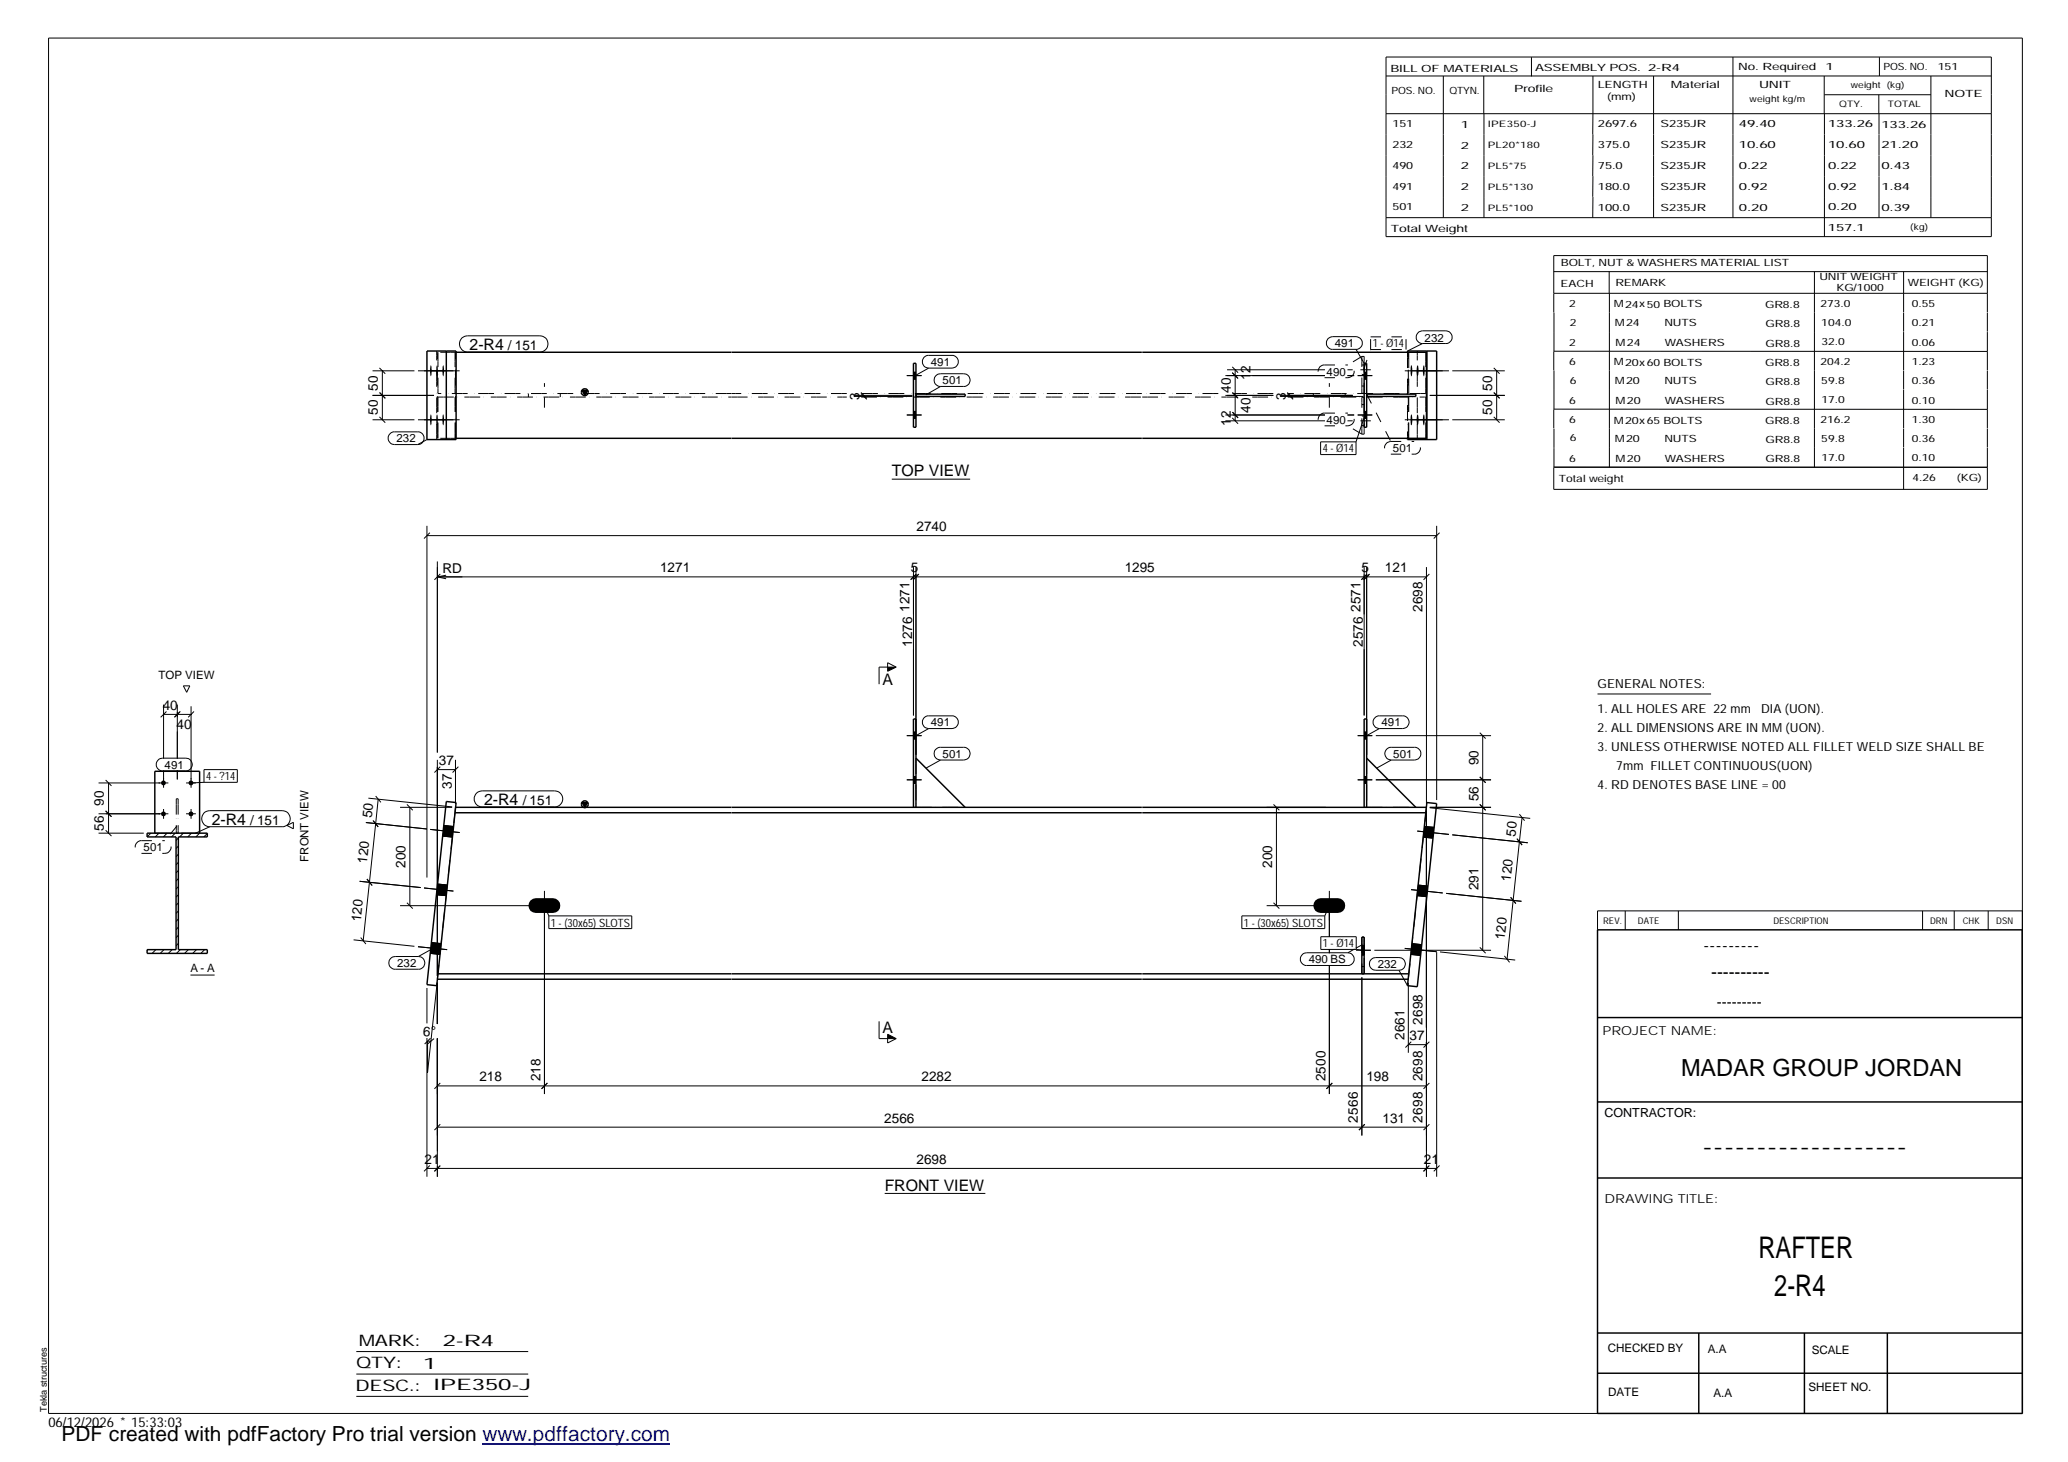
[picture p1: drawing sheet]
<svg xmlns="http://www.w3.org/2000/svg" width="420mm" height="297mm" viewBox="0 0 420 297" stroke-linecap="round" stroke-linejoin="round" font-family="sans-serif">
<g fill="none" stroke="#000" stroke-width=".2">
<path d="M9.9 7.7h401v279.5h-401zM281.6 11.6h123v36.5h-123zM281.6 15.4h123M293.2 15.4v28.8M301.5 15.4v7.7M311.1 11.6v3.9M323.6 15.4v16.2M336 15.4v28.8M352.1 11.6v32.6M370.6 15.4v7.7M370.7 19.2h21.6M381.7 19.2v3.9"/>
<path d="M381.8 11.6v3.8M392.3 15.4v28.8M281.6 23.1h123M301.5 23.1v21.1M323.6 31.6v4.2M323.6 35.8v4.2M370.7 23.1v25M381.8 23.1v21.1M281.6 44.2h123M315.7 59.6h88.1M315.7 55.2h88.1M323.6 40v4.2"/>
<path d="M326.9 55.1v4.5M327 59.6v35.3M368.6 55.2v39.7M386.8 55.2v8.2M75.7 75.3h8.5M77.1 79.7l1.2 1.2-1.1-1.1M77.1 74.7l1.2 1.2M77.7 75.3v10M84.9 75.3h8.5M93.8 68.7l.6-.3 .6-.2h14.7a1.65 1.65 0 0 1 1.6 1.7 1.65 1.65 0 0 1-1.6 1.6h-14.7a1.67 1.67 0 0 1-1.5-1 1.67 1.67 0 0 1 .3-1.8zM174.9 80l1.2 1.1M174.9 79.7l1.2 1.2"/>
<path d="M184.2 76.3h3M185.6 75.6h.5M185.6 77h.5M187.7 72.6l.7-.4h5a1.29 1.29 0 0 1 1.3 1.3 1.29 1.29 0 0 1-1.3 1.3h-4.7a1.32 1.32 0 0 1-1.2-.8 1.32 1.32 0 0 1 .2-1.4zM188.7 74.8l-3 1.6M190.2 76.3l.4-.3 .5-.1h4.7a1.29 1.29 0 0 1 1.3 1.3 1.29 1.29 0 0 1-1.3 1.3h-4.7a1.28 1.28 0 0 1-1.2-.8 1.28 1.28 0 0 1 .3-1.4zM191.1 78.5l-3 1.7M249 76.3h20.2M249.3 75.1h19.9M250.4 79.7l1.1 1.1M250.4 75.7l1.1 1.2M250.4 74.5l1.1 1.2"/>
<path d="M250.4 79.8l1.1 1.1M251 75.1v10.4M261.5 80l1.2 1.1M261.5 79.7l1.2 1.2M269.8 68.8l1-.4h4.7a1.29 1.29 0 0 1 1.3 1.3 1.29 1.29 0 0 1-1.3 1.3h-4.7a1.3 1.3 0 0 1-1.2-.8 1.3 1.3 0 0 1 .2-1.4zM273.8 76.3h1.3M273.8 75.1h1M275.5 71l1.7 2.8M275.8 76.3h3M277.2 75.6h.5M277.2 77h.5M285.4 75.3h9"/>
<path d="M288.1 67.6l.9-.4h4.8a1.29 1.29 0 0 1 1.2 1.3 1.29 1.29 0 0 1-1.2 1.3h-4.8a1.28 1.28 0 0 1-1.2-.8 1.28 1.28 0 0 1 .3-1.4zM289 69.8l-3 1.5M295.1 75.3h10.6M303.5 79.7l1.2 1.2M303.5 74.7l1.2 1.2M304.1 75.3v10M315.7 71.4v3.9M315.7 71.4h88.1M315.7 63.5v7.9M315.7 75.3v7.8M386.8 63.5v3.9M386.8 67.5v7.7"/>
<path d="M386.8 75.3v3.8M386.8 79.2v7.8M403.8 63.4v-11.5h-88.1v11.6M403.8 63.5v3.9M403.8 67.5v7.7M403.8 75.3v3.8M403.8 79.2v7.8M75.7 85.3h8.5M75.7 80.3h12.5M77.1 84.7l1.2 1.2M79.2 88.1l.7-.4h5a1.29 1.29 0 0 1 1.3 1.3 1.29 1.29 0 0 1-1.3 1.3h-4.8a1.29 1.29 0 0 1-1.1-.8 1.29 1.29 0 0 1 .2-1.4zM84.9 85.3h8.5"/>
<path d="M86.7 89.3l-1.8 1M173.5 80.3h11.9M173.5 80.5h11.9M175.5 80.3v.2M181.2 97.4h15.9M184.2 84.3h3M185.6 83.6h.5M185.6 85h.5M249 84.3h20.2M249 85.5h20.2M249 80.3h9.7M250.4 84.9l1.1 1.2"/>
<path d="M250.4 83.7l1.1 1.2-1.1-1.1M260.1 80.3h14.7M260.1 80.5h16.9M262.1 80.3v.2M268.3 89.8h7.2v2.6h-7.2zM273.8 84.3h1.3M273.8 85.5h1M275.8 84.3h3M277.2 83.6h.5M277.2 85h.5M277.3 84.3l-1.8 5.5M285.4 85.3h9"/>
<path d="M290.5 80.3h15.2M295.1 85.3h10.6M303.5 84.7l1.2 1.2M315.7 94.9h88.1M315.7 87.1v7.8M386.8 87.1v3.8M386.8 91v8.4M403.8 87.1v3.8M403.8 91v8.4h-88.1v-4.5M403.8 83.2h-88.1v3.8M86.7 108.8h205.2M86.7 106.8v71.5"/>
<path d="M87.3 108.2l-1.2 1.2M88.9 117.2h200.9M88.9 114.1v38.8M88.9 117.2l1.7 .4M89.5 116.6l-1.2 1.2M90.6 116.9l-1.7 .3M185.6 115.2v30.2M186.1 115.2v38.2M186.2 116.6l-1.2 1.2M186.7 116.6l-1.2 1.2M277.2 115.2v30.2M277.7 115.2v38.2"/>
<path d="M277.7 116.7l-1.1 1.1M277.7 116.6l-1 1.1M278.3 116.6l-1.2 1.2 1.1-1.1M289.8 115.2v48.2M290.4 116.6l-1.2 1.2M291.9 106.8v55.7M292.5 108.2l-1.2 1.2M37.3 139.3h1.3l-.7 1.4zM180.3 134.6l1.8 .9-1.8 .9zM182.1 135.5h-3.5v3.5M20 159.1h14.2M21.5 158.5l1.1 1.2"/>
<path d="M22.1 159.1v10.2M32.3 154.2l.7-.2h4.8a1.29 1.29 0 0 1 1.3 1.3 1.29 1.29 0 0 1-1.3 1.3h-4.8a1.3 1.3 0 0 1-1.2-.9 1.3 1.3 0 0 1 .5-1.5zM33.2 143.2v10.9M33.2 156.5v3.5M33.2 145.1h5.6M33.8 144.6l-1.2 1.1M36 143.2v10.9M36 156.5v1.9M36.6 144.6l-1.2 1.1M37.8 159.1h2M38.8 143.5v16.5M39.4 144.6l-1.2 1.1"/>
<path d="M41.4 156.4h6.8v2.5h-6.8zM41.4 158.9l-2.6 .2M88.9 154.4v43.9M88.9 156.4h3.6M89.5 155.8l-1.2 1.2M92.5 154.4v9M93.1 155.8l-1.2 1.2M184.2 158.4h3M184.2 149.5h3M185.6 157.8h.5M185.6 159.2h.5M185.6 148.7h.5"/>
<path d="M185.6 150.1h.5M187.7 145.8l.7-.4h5a1.29 1.29 0 0 1 1.3 1.3 1.29 1.29 0 0 1-1.3 1.3h-4.7a1.32 1.32 0 0 1-1.2-.8 1.32 1.32 0 0 1 .2-1.4zM188.7 148l-3 1.7M190 152.4l.8-.6h5a1.29 1.29 0 0 1 1.3 1.3 1.29 1.29 0 0 1-1.3 1.3h-4.7a1.31 1.31 0 0 1-1.1-2zM191.1 154.4l-3 1.7M275.8 158.4h3M275.8 149.5h3M277.2 157.8h.5M277.2 159.2h.5M277.2 148.7h.5M277.2 150.1h.5M279.4 145.8l.6-.4h5a1.29 1.29 0 0 1 1.3 1.3 1.29 1.29 0 0 1-1.3 1.3h-4.8a1.29 1.29 0 0 1-1.1-.8 1.29 1.29 0 0 1 .3-1.4z"/>
<path d="M279.5 158.4h23.4M279.5 149.5h23.4M280.2 148l-2.9 1.7M281.7 152.2l.7-.4h5a1.29 1.29 0 0 1 1.3 1.3 1.29 1.29 0 0 1-1.3 1.3h-4.7a1.31 1.31 0 0 1-1.2-.8 1.31 1.31 0 0 1 .2-1.4zM282.7 154.4l-3 1.7M300.7 157.8l1.1 1.2M300.7 148.9l1.1 1.2M301.2 149.5v43.6M324.6 141h23M20 165.3h14.2M20 169.3h9.2M21.5 168.7l1.1 1.2"/>
<path d="M21.5 164.7l1.1 1.2M30.6 169.3l-.7 .7M32.3 169.3l-.8 .7M33.2 164.4v2M34 169.3l-.8 .7M35.6 169.3l-.8 .7M36.2 178.5l-.4 .5M36.2 176.9l-.4 .5M36.2 175.2l-.4 .5M36.2 173.6l-.4 .5M36.2 171.9l-.4 .5M36.2 170.3l-.4 .5"/>
<path d="M37.3 169.3l-.8 .7M37.8 165.3h2M38.8 164.4v2M38.9 169.3l-.8 .7M40.6 169.3l-.8 .7M41.4 165.2l.6-.4 .6-.1h14.7a1.63 1.63 0 0 1 1.7 1.6 1.63 1.63 0 0 1-1.7 1.7h-14.7a1.65 1.65 0 0 1-1.5-1 1.65 1.65 0 0 1 .3-1.8zM42.1 169.4l-.7 .6M42.6 168l-2.9 1.3M58.3 167.7l1.3-.6v1.3zM73.1 179.1l12.4 1.2M74.3 167.1l12.4 1.3M74.5 178.6l1.1 1.3"/>
<path d="M74.8 162.2l17.1 1.7M75.8 166.7l1 1.3-.9-1.2M76.3 161.7l1.1 1.3M76.8 162.4l-3 28.8M81.3 164h10.6M82.7 163.4l1.2 1.2M83.3 164v20M87.4 168.5l6 .6M88.9 179.6l2 .2M89.9 169.9l2 .2M90.2 167.7l2 .2M96.8 161.1l.6-.3 .6-.1h14.7a1.63 1.63 0 0 1 1.6 1.6 1.63 1.63 0 0 1-1.6 1.6h-14.7a1.63 1.63 0 0 1-1.6-1 1.63 1.63 0 0 1 .4-1.8z"/>
<path d="M257.3 164h12.1M258.7 163.4l1.2 1.2M259.3 164v20M288 168.9l6.4 .6M288.1 179.8l2 .2M289.1 170.1l2 .2M289.4 167.9l2 .2M289.8 164.7v74.4M290.5 164.1l20.4 2.2M290.5 164h12.4M295.1 169.6l15.3 1.6M300.7 163.4l1.1 1.2"/>
<path d="M308.2 170.4l1 1.3-1-1.2M308.7 165.4l1.1 1.3M309.2 166.1l-3 28.7M30.1 192.9l-.2 .2M31.7 192.9l-.8 .8M33.3 192.9l-.7 .8M35 192.9l-.8 .8M36.2 191.7l-.4 .5M36.2 190l-.4 .5M36.2 188.4l-.4 .5M36.2 186.7l-.4 .5M36.2 185.1l-.4 .5"/>
<path d="M36.2 183.5l-.4 .4M36.2 181.8l-.4 .5M36.2 180.2l-.4 .4M36.6 192.9l-.7 .8M38.3 192.9l-.8 .8M38.7 198.1h4.9M39.9 192.9l-.7 .8M41.6 192.9l-.8 .8M71.8 191l12.4 1.3M73.3 190.5l1 1.3M79.4 194.7l.4-.3 .5-.1h4.7a1.29 1.29 0 0 1 1.3 1.3 1.29 1.29 0 0 1-1.3 1.3h-4.7a1.28 1.28 0 0 1-1.2-.8 1.28 1.28 0 0 1 .3-1.4zM81.3 184h32.3"/>
<path d="M82.7 183.4l1.2 1.2M84.9 192.3l5.9 .6M86.1 180.4l6 .6M87.4 193.7l2 .2M87.7 191.5l1.9 .2M88 192.7l-3 1.6M88.7 181.8l2 .2M110.6 181v41.3M110.6 184l.9 2.1M111.5 186.1h16.9v2.6h-16.9zM252.3 186.1h16.9v2.6h-16.9zM257.3 184h15.7"/>
<path d="M258.7 183.4l1.2 1.2M264.6 194l.4-.3 .5-.1h8.4a1.29 1.29 0 0 1 1.2 1.3 1.29 1.29 0 0 1-1.2 1.3h-8.4a1.28 1.28 0 0 1-1.2-.8 1.28 1.28 0 0 1 .3-1.4zM268.4 190.3h7.1v2.6h-7.1zM270.1 181v9.4M270.1 192.8v.9M270.1 196.1v26.2M270.1 184l-.9 2.1M275.2 192.8l-1.3 .8M275.5 193.1h3M275.5 192.9l1.5 .2M276.7 194h.5M276.7 192.1h.5"/>
<path d="M276.7 198.6v32.1M276.8 191.9l-1.3 .7M278.6 194.9l.4-.3 .5-.1h4.7a1.29 1.29 0 0 1 1.3 1.3 1.29 1.29 0 0 1-1.3 1.3h-4.7a1.28 1.28 0 0 1-1.2-.7 1.28 1.28 0 0 1 .3-1.5zM279.2 193.1h23.7M284.2 197.1l1.8 3.2M285.4 192.7l6.5 .7M286.1 199.7v14.2M286.6 193.9l2 .2M286.7 180.7l6.4 .7M286.9 191.7l1.9 .2M287.9 182l2 .2M291.9 193.4v45.7"/>
<path d="M292.6 193.4l15.2 1.7M293.8 181.5l15.3 1.6M300.7 192.5l1.1 1.2M305.6 194.2l1.1 1.3M306.9 182.3l1.1 1.3M330.2 185.1v3.8M341 185.1v3.8M390.6 185.1v3.8M397 185.1v3.8M403.9 185.1v3.8M410.9 185.1h-86.3v3.8M86.7 200.7v7.2"/>
<path d="M86.7 210.9v28.2M86.9 211.5l.6 .1-.6 6.2zM87.5 210.9l-1.2 1.2M88.2 211l-1.3 1.1M88.9 208.1v-8.4l-1.4 11.9M88.9 211v28.1M178.6 207.5v3.5h3.5M180.3 210.1l1.8 .9-1.8 .9zM286.1 212.2h3.7M286.7 211.7l-1.2 1.1M290.4 211.7l-1.2 1.1M86.7 237.4h205.2"/>
<path d="M87.3 236.8l-1.2 1.2M88.9 220.6h200.9M88.9 229h200.9M89.5 236.8l-1.2 1.2 1.1-1.1M89.5 228.4l-1.2 1.2M89.5 220l-1.2 1.2M111.2 220l-1.2 1.2M270.7 220l-1.2 1.2M277.3 228.4l-1.2 1.2M290.4 220l-1.2 1.2M290.4 236.8l-1.2 1.2M290.4 228.4l-1.2 1.2"/>
<path d="M292.5 236.8l-1.2 1.2M179.7 242.5h20.5M72.4 274.6h34.9M72.4 279.2h34.9M72.4 283.7h34.9"/>
</g>
<g fill="#000">
<path d="M118.3 79.3h1.1l-.6 1zM180.3 135.5h1.8l-1.8 .9zM118.3 163.1h1.1l-.6 .9zM180.3 210.1l1.8 .9h-1.8z"/>
<path d="M87.5 74.2l.2 .9-.2 1.3-.1-.6z" fill-rule="evenodd"/>
<path d="M88.8 74.2l.1 .5-.1 1.7-.2-.5z" fill-rule="evenodd"/>
<path d="M90 74.2l.2 .7-.2 1.5-.1-.8z" fill-rule="evenodd"/>
<path d="M185.6 75.6h.5v1.4h-.5z" fill-rule="evenodd"/>
<path d="M185.6 75.6h.5v1.4h-.5z" fill-rule="evenodd"/>
<path d="M277.2 75.6h.5v1.4h-.5z" fill-rule="evenodd"/>
<path d="M277.2 75.6h.5v1.4h-.5z" fill-rule="evenodd"/>
<path d="M286.7 74.2l.2 .7-.1 1.5-.2-1.1z" fill-rule="evenodd"/>
<path d="M288 74.2l.2 .7-.2 1.5-.2-.6z" fill-rule="evenodd"/>
<path d="M289.2 74.2l.2 .2v1.2a.66 .66 0 0 1-.2 .8l-.1-.6z" fill-rule="evenodd"/>
<path d="M87.5 84.3l.1-.1 .1 .7a1.89 1.89 0 0 1-.2 1.5l-.1-.7z" fill-rule="evenodd"/>
<path d="M88.7 84.3h.2v.4l-.1 1.7-.2-.5z" fill-rule="evenodd"/>
<path d="M90 84.2l.1 .1 .1 .6-.1 1.5-.2-.9z" fill-rule="evenodd"/>
<path d="M185.6 83.6h.5v1.4h-.5z" fill-rule="evenodd"/>
<path d="M185.6 83.6h.5v1.4h-.5z" fill-rule="evenodd"/>
<path d="M277.2 83.6h.5v1.4h-.5z" fill-rule="evenodd"/>
<path d="M277.2 83.6h.5v1.4h-.5z" fill-rule="evenodd"/>
<path d="M286.7 84.3h.2v.6l-.1 1.5a2.12 2.12 0 0 1-.2-1.9z" fill-rule="evenodd"/>
<path d="M288 84.3h.1l.1 .6-.2 1.5-.2-.7z" fill-rule="evenodd"/>
<path d="M289.2 84.2l.2 .2 .1 .9-.2 1.1-.2-.7z" fill-rule="evenodd"/>
<path d="M185.6 157.8h.5v1.4h-.5z" fill-rule="evenodd"/>
<path d="M185.6 148.7h.5v1.4h-.5z" fill-rule="evenodd"/>
<path d="M185.6 157.8h.5v1.4h-.5z" fill-rule="evenodd"/>
<path d="M185.6 148.7h.5v1.4h-.5z" fill-rule="evenodd"/>
<path d="M277.2 157.8h.5v1.4h-.5z" fill-rule="evenodd"/>
<path d="M277.2 148.7h.5v1.4h-.5z" fill-rule="evenodd"/>
<path d="M277.2 157.8h.5v1.4h-.5z" fill-rule="evenodd"/>
<path d="M277.2 148.7h.5v1.4h-.5z" fill-rule="evenodd"/>
<path d="M90.2 167.7l2 .2-.3 2.2-2-.2z" fill-rule="evenodd"/>
<path d="M90.2 167.7l2 .2-.3 2.2-2-.2z" fill-rule="evenodd"/>
<path d="M289.4 167.9l2 .2-.3 2.2-2-.2z" fill-rule="evenodd"/>
<path d="M289.4 167.9l2 .2-.3 2.2-2-.2z" fill-rule="evenodd"/>
<path d="M87.7 191.5l1.9 .2-.2 2.2-2-.2z" fill-rule="evenodd"/>
<path d="M87.7 191.5l1.9 .2-.2 2.2-2-.2z" fill-rule="evenodd"/>
<path d="M88.9 179.6l2 .2-.2 2.2-2-.2z" fill-rule="evenodd"/>
<path d="M88.9 179.6l2 .2-.2 2.2-2-.2z" fill-rule="evenodd"/>
<path d="M107.8 183l.5-.4 .5-.1h3.6a1.5 1.5 0 0 1 1.4 1.5 1.5 1.5 0 0 1-1.4 1.5h-3.6a1.51 1.51 0 0 1-1.3-.9 1.51 1.51 0 0 1 .3-1.6z" fill-rule="evenodd"/>
<path d="M267.3 183l.5-.4 .5-.1h3.5a1.5 1.5 0 0 1 1.5 1.5 1.5 1.5 0 0 1-1.5 1.5h-3.5a1.51 1.51 0 0 1-1.3-.9 1.51 1.51 0 0 1 .3-1.6z" fill-rule="evenodd"/>
<path d="M276.7 192.1h.5v1.9h-.5z" fill-rule="evenodd"/>
<path d="M286.9 191.7l1.9 .2-.2 2.2-2-.2z" fill-rule="evenodd"/>
<path d="M286.9 191.7l1.9 .2-.2 2.2-2-.2z" fill-rule="evenodd"/>
<path d="M288.1 179.8l2 .2-.2 2.2-2-.2z" fill-rule="evenodd"/>
<path d="M288.1 179.8l2 .2-.2 2.2-2-.2z" fill-rule="evenodd"/>
<circle cx="33.2" cy="159.1" r=".49"/>
<circle cx="38.8" cy="159.1" r=".49"/>
<circle cx="33.2" cy="165.4" r=".49"/>
<circle cx="38.8" cy="165.4" r=".49"/>
</g>
<g fill="none" stroke="#000" stroke-width=".2" stroke-dasharray="2.1 2.1" stroke-linecap="butt">
<path d="M269.1 76.7h4.8M269.1 74.2h4.8M269.1 74.2a1.29 1.29 0 0 0-1.3 1.2 1.29 1.29 0 0 0 1.3 1.3M273.9 76.7a1.29 1.29 0 0 0 1.2-1.3 1.29 1.29 0 0 0-1.2-1.2M276.7 72.4l-2.8 1.8M277 75.1l1.5-4.1M277.2 76.1h-.5M277.2 74.2h-.5M278.5 71h7.2M278.5 68.4h7.2M278.5 71v-2.6M278.5 75.1h-3"/>
<path d="M285.7 71v-2.6M107.4 80.7v-.7M110.6 82.8v-5M113.8 80.7v-.7M266.8 80.7v-.7M269.1 86.5h4.8M269.1 83.9h4.8M269.1 83.9a1.29 1.29 0 0 0-1.3 1.3 1.29 1.29 0 0 0 1.3 1.3M270.1 82.8v-5M273.3 80.7v-.7M273.9 86.5a1.29 1.29 0 0 0 1.2-1.3 1.29 1.29 0 0 0-1.2-1.3M276.7 88.2l-2.8-1.7"/>
<path d="M277.2 84.5h-.5M277.2 86.5h-.5M277.7 80.1l4.9 9.6M278.5 85.5h-3M282.6 92.3h4.7M282.6 89.7h4.7M282.6 89.7a1.29 1.29 0 0 0-1.3 1.3 1.29 1.29 0 0 0 1.3 1.3M287.3 92.3a1.29 1.29 0 0 0 1.3-1.3 1.29 1.29 0 0 0-1.3-1.3M28.7 173.4h4.8M28.7 170.8h4.8M28.7 170.8a1.29 1.29 0 0 0-1.3 1.3 1.29 1.29 0 0 0 1.3 1.3M33.5 173.4a1.29 1.29 0 0 0 1.3-1.3 1.29 1.29 0 0 0-1.3-1.3"/>
<path d="M35.9 167.8l-2.4 3M277.2 194h-.5M277.2 192.1h-.5M278.5 193.1h-3"/>
</g>
<g fill="none" stroke="#000" stroke-width=".3">
<path d="M86.7 71.3h6v18h-6zM90.7 71.3v18M92.7 71.6h139.3M118.3 79.3h1.1l-.6 1zM185.6 73.8h.5v13h-.5zM232.1 71.6h57.7v17.5h-57.7M277.2 73.8h.5v13h-.5zM286 71.6v-.3h5.9v18h-5.9v-.2M289.9 71.3v18M92.7 89.1h139.3M186.1 80.1h10v.4h-10M277.7 80.1h10v.4h-10"/>
<path d="M186.1 154l10 10M277.7 154l10 10M29.9 169.3h12.2v.7h-5.9v22.9h5.9v.8h-12.2v-.8h5.9v-22.9h-5.9zM31.5 169.3v-12.6h9.1v12.6M90.7 162.8l2 .3-4 37.2-2-.2zM92.5 165.1h139.5M92.5 164h139.5M118.3 163.1h1.1l-.6 .9zM185.6 164v-17.9h.5v17.9M232.1 164h57.7M232.1 165.1h57.6M277.2 164v-17.9h.5v17.9"/>
<path d="M289.9 163.1l2 .2-3.9 37.2-2-.2zM88.9 199h143.1M89 197.9h143M232.1 197.9h54.1M232.1 199h54M276.7 197.9v-7.5h.5v7.5M324.6 188.9h86.2l.1 98.3h-86.3zM324.6 206.7h86.3M324.6 239.3h86.3M324.6 223.9h86.3M324.6 270.8h86.3M324.6 279h86.3"/>
<path d="M345.1 270.8v16.4M366.6 270.8v16.4M383.5 270.8v16.4"/>
<circle cx="118.8" cy="79.7" r=".7"/>
<circle cx="118.8" cy="163.4" r=".69"/>
</g>
<g fill="none" stroke="#000" stroke-width=".2" stroke-dasharray="1.1 0 2.1 .7 0 1.4" stroke-linecap="butt">
<path d="M89 80v-8.4M92.5 80v-8.4M92.7 71.6h-3.8M148.6 80h-59.6M172 80h-23.3M232 80h-57M247.5 80h-15.4M258.7 80h-8.3M276.7 79.9v-7.5M276.7 72.4h.5M276.7 78.4h.5M277.2 72.4v7.5"/>
<path d="M277.2 79.9h-.5M286 71.6v17.5M286.2 71.6v8.4M289.7 80h-28.1M289.7 80v-8.4M88.7 89.3v-18M88.9 89.1v-17.5M89 89.1v-8.4M89 80.7h59.6M92.5 89.1v-8.4M92.5 89.1v-17.5M92.7 89.1h-3.8"/>
<path d="M148.7 80.7h23.3M175 80.7h57M186.1 80.5v-.4M232.1 80.7h19.4M254.4 80.7h4.3M261.6 80.7h28.1M276.7 82.2h.5M276.7 88.2v-7.5M276.7 80.7h.5M277.2 80.7v7.5M277.2 88.2h-.5M277.7 80.5v-.4"/>
<path d="M286.1 89.1v-17.5M286.2 89.1v-8.4M288 89.3v-18M289.7 89.1v-8.4M186.1 154v10M277.7 154v10M31.5 169.3h9.1M35.8 162.3v7M36.2 162.3h-.4M36.2 162.3v7M36.2 169.3h-.4M92.5 164l-3.6 35"/>
<path d="M186.1 164h10M186.1 164h-.5M277.7 164h10M277.7 164h-.5M276.7 196.4h.5M276.7 190.4v7.5M276.7 197.9h.5M277.2 197.9h-.5M277.2 197.9v-7.5M277.2 190.4h-.5M286.1 199l3.7-35"/>
</g>
<path d="M98 293.3h38.2" fill="none" stroke="#00f" stroke-width=".3"/>
<g font-size="6.1">
<text x="357.3" y="255.5">RAFTER</text>
<text x="360.5" y="263.3">2-R4</text>
</g>
<text font-size="4.8" x="341.5" y="218.6">MADAR GROUP JORDAN</text>
<text font-size="4.2" x="12.5" y="292.7">PDF created with pdfFactory Pro trial version www.pdffactory.com</text>
<g font-size="3.6">
<text x="346.1" y="193.2">---------</text>
<text x="347.7" y="198.6">----------</text>
<text x="345.8" y="234.2">-------------------</text>
</g>
<g font-size="3.2">
<text x="95.4" y="71.1">2-R4</text>
<text x="181.2" y="96.8">TOP VIEW</text>
<text x="179.3" y="139.2">A</text>
<text x="43.1" y="167.6">2-R4</text>
<text x="98.4" y="163.6">2-R4</text>
<text x="179.3" y="209.8">A</text>
<text x="179.7" y="241.9">FRONT VIEW</text>
<text x="72.9" y="273.5">MARK:</text>
<text x="90" y="273.5">2-R4</text>
<text x="72.4" y="278">QTY:</text>
<text x="86" y="278.1">1</text>
<text x="72.2" y="282.6">DESC.:</text>
<text x="88.1" y="282.4">IPE350-J</text>
</g>
<text font-size="3" x="348.8" y="204.5">---------</text>
<g font-size="2.8">
<text x="103.2" y="71.1">/ 151</text>
<text x="254" y="77.3" transform="rotate(-90 254 77.3)">12</text>
<text x="76.8" y="79.4" transform="rotate(-90 76.8 79.4)">50</text>
<text x="174.6" y="81.2" transform="rotate(-90 174.6 81.2)">3</text>
<text x="250.1" y="79.9" transform="rotate(-90 250.1 79.9)">40</text>
<text x="254" y="83.8" transform="rotate(-90 254 83.8)">40</text>
<text x="261.2" y="81.2" transform="rotate(-90 261.2 81.2)">3</text>
<text x="303.1" y="79.4" transform="rotate(-90 303.1 79.4)">50</text>
<text x="76.8" y="84.4" transform="rotate(-90 76.8 84.4)">50</text>
<text x="250.1" y="86.5" transform="rotate(-90 250.1 86.5)">12</text>
<text x="303.1" y="84.4" transform="rotate(-90 303.1 84.4)">50</text>
<text x="186.2" y="107.9">2740</text>
<text x="89.9" y="116.4">RD</text>
<text x="134.1" y="116.3">1271</text>
<text x="185.1" y="116.3">5</text>
<text x="228.5" y="116.3">1295</text>
<text x="276.6" y="116.3">5</text>
<text x="281.4" y="116.3">121</text>
<text x="184.8" y="124.4" transform="rotate(-90 184.8 124.4)">1271</text>
<text x="276.4" y="124.4" transform="rotate(-90 276.4 124.4)">2571</text>
<text x="289" y="124.4" transform="rotate(-90 289 124.4)">2698</text>
<text x="185.3" y="131.5" transform="rotate(-90 185.3 131.5)">1276</text>
<text x="276.9" y="131.5" transform="rotate(-90 276.9 131.5)">2576</text>
<text x="33.1" y="144.2">40</text>
<text x="35.9" y="148.2">40</text>
<text x="89.2" y="155.4">37</text>
<text x="300.4" y="155.5" transform="rotate(-90 300.4 155.5)">90</text>
<text x="91.8" y="160.3" transform="rotate(-90 91.8 160.3)">37</text>
<text x="21.1" y="163.8" transform="rotate(-90 21.1 163.8)">90</text>
<text x="50.8" y="167.6">/ 151</text>
<text x="75.5" y="166.3" transform="rotate(-84 75.5 166.3)">50</text>
<text x="106.2" y="163.6">/ 151</text>
<text x="300.4" y="162.8" transform="rotate(-90 300.4 162.8)">56</text>
<text x="21.1" y="168.9" transform="rotate(-90 21.1 168.9)">56</text>
<text x="307.9" y="170" transform="rotate(-84 307.9 170)">50</text>
<text x="74.5" y="175.5" transform="rotate(-84 74.5 175.5)">120</text>
<text x="82.4" y="176.3" transform="rotate(-90 82.4 176.3)">200</text>
<text x="258.4" y="176.3" transform="rotate(-90 258.4 176.3)">200</text>
<text x="306.9" y="179.2" transform="rotate(-84 306.9 179.2)">120</text>
<text x="300.4" y="180.9" transform="rotate(-90 300.4 180.9)">291</text>
<text x="73.3" y="187.4" transform="rotate(-84 73.3 187.4)">120</text>
<text x="305.7" y="191.1" transform="rotate(-84 305.7 191.1)">120</text>
<text x="289" y="208.2" transform="rotate(-90 289 208.2)">2698</text>
<text x="85.9" y="210.4" transform="rotate(3 85.9 210.4)">6°</text>
<text x="285.3" y="211.3" transform="rotate(-90 285.3 211.3)">2661</text>
<text x="286.4" y="211.3">37</text>
<text x="97.4" y="219.7">218</text>
<text x="109.8" y="219.7" transform="rotate(-90 109.8 219.7)">218</text>
<text x="187.2" y="219.7">2282</text>
<text x="269.3" y="219.7" transform="rotate(-90 269.3 219.7)">2500</text>
<text x="277.6" y="219.7">198</text>
<text x="289" y="219.7" transform="rotate(-90 289 219.7)">2698</text>
<text x="179.7" y="228.1">2566</text>
<text x="275.9" y="228.1" transform="rotate(-90 275.9 228.1)">2566</text>
<text x="280.9" y="228.1">131</text>
<text x="289" y="228.1" transform="rotate(-90 289 228.1)">2698</text>
<text x="86.3" y="236.5">21</text>
<text x="186.2" y="236.5">2698</text>
<text x="289.3" y="236.5">21</text>
<text x="9.8" y="290">06/12/2026 * 15:33:03</text>
</g>
<g font-size="2.5">
<text x="324.6" y="139.9">GENERAL NOTES:</text>
<text x="324.6" y="148.7">2. ALL DIMENSIONS ARE IN MM(UON).</text>
<text x="324.6" y="144.9">1. ALL HOLES ARE 22 mm</text>
<text x="357.8" y="144.9">DIA (UON).</text>
<text x="324.6" y="152.5">3. UNLESS OTHERWISE NOTED ALL FILLET WELD SIZE SHALL BE</text>
<text x="324.6" y="160.2">4. RD DENOTES BASE LINE = 00</text>
<text x="328.4" y="156.4">7mm FILLET CONTINUOUS(UON)</text>
<text x="325.6" y="210.3">PROJECT NAME:</text>
<text x="326" y="226.9">CONTRACTOR:</text>
<text x="326" y="244.4">DRAWING TITLE:</text>
</g>
<g font-size="2.4">
<text x="326.7" y="274.7">CHECKED BY</text>
<text x="347" y="275">A.A</text>
<text x="368.1" y="275.1">SCALE</text>
<text x="326.7" y="283.6">DATE</text>
<text x="348.1" y="283.9">A.A</text>
<text x="367.5" y="282.6">SHEET NO.</text>
</g>
<g font-size="2.3">
<text x="271.2" y="70.6">491</text>
<text x="278.9" y="70.6">1 - Ø14</text>
<text x="289.4" y="69.4">232</text>
<text x="189.1" y="74.4">491</text>
<text x="269.5" y="76.3">490</text>
<text x="191.5" y="78.1">501</text>
<text x="80.6" y="89.9">232</text>
<text x="269.5" y="86.1">490</text>
<text x="268.7" y="91.9">4- Ø14</text>
<text x="283" y="91.8">501</text>
<text x="32.2" y="138">TOP VIEW</text>
<text x="189.1" y="147.6">491</text>
<text x="280.7" y="147.6">491</text>
<text x="191.5" y="154">501</text>
<text x="283.1" y="154">501</text>
<text x="33.4" y="156.2">491</text>
<text x="41.9" y="158.6">4- ?14</text>
<text x="29.2" y="173">501</text>
<text x="62.7" y="175" transform="rotate(-90 62.7 175)">FRONT VIEW</text>
<text x="111.9" y="188.2">1 - (30x65) SLOTS</text>
<text x="252.7" y="188.2">1 - (30x65) SLOTS</text>
<text x="38.7" y="197.6">A - A</text>
<text x="80.7" y="196.5">232</text>
<text x="265.9" y="195.7">490 BS</text>
<text x="268.8" y="192.5">1 - Ø14</text>
<text x="279.9" y="196.7">232</text>
</g>
<g font-size="2">
<text x="282.5" y="14.6">BILL OF MATERIALS</text>
<text x="311.9" y="14.4">ASSEMBLY POS.</text>
<text x="324.6" y="17.9">LENGTH</text>
<text x="334.9" y="14.4">2-R4</text>
<text x="339.5" y="17.9">Material</text>
<text x="353.1" y="14.2">No. Required</text>
<text x="357.4" y="17.9">UNIT</text>
<text x="370.9" y="14.2">1</text>
<text x="382.7" y="14.2">POS. NO.</text>
<text x="393.7" y="14.3">151</text>
<text x="282.7" y="19.1">POS. NO.</text>
<text x="294.5" y="19">QTYN.</text>
<text x="307.6" y="18.7">Profile</text>
<text x="326.5" y="20.4">(mm)</text>
<text x="395.1" y="19.6">NOTE</text>
<text x="282.9" y="25.8">151</text>
<text x="296.8" y="26">1</text>
<text x="324.7" y="25.9">2697.6</text>
<text x="337.4" y="25.9">S235JR</text>
<text x="353.3" y="25.9">49.40</text>
<text x="371.4" y="25.9">133.26</text>
<text x="382.3" y="25.9">133.26</text>
<text x="282.9" y="30">232</text>
<text x="282.9" y="34.3">490</text>
<text x="296.8" y="30.2">2</text>
<text x="296.8" y="34.4">2</text>
<text x="324.7" y="30.1">375.0</text>
<text x="324.7" y="34.4">75.0</text>
<text x="337.4" y="30.1">S235JR</text>
<text x="337.4" y="34.3">S235JR</text>
<text x="353.3" y="30.1">10.60</text>
<text x="353.3" y="34.4">0.22</text>
<text x="371.4" y="30.1">10.60</text>
<text x="371.4" y="34.3">0.22</text>
<text x="382.3" y="30.2">21.20</text>
<text x="382.3" y="34.4">0.43</text>
<text x="282.9" y="38.5">491</text>
<text x="296.8" y="38.6">2</text>
<text x="324.7" y="38.6">180.0</text>
<text x="337.4" y="38.6">S235JR</text>
<text x="353.3" y="38.6">0.92</text>
<text x="371.4" y="38.6">0.92</text>
<text x="382.3" y="38.6">1.84</text>
<text x="282.6" y="47.1">Total Weight</text>
<text x="282.9" y="42.7">501</text>
<text x="296.8" y="42.9">2</text>
<text x="324.7" y="42.8">100.0</text>
<text x="337.4" y="42.8">S235JR</text>
<text x="353.3" y="42.8">0.20</text>
<text x="371.4" y="46.9">157.1</text>
<text x="371.4" y="42.7">0.20</text>
<text x="382.3" y="42.9">0.39</text>
<text x="317.1" y="58.2">EACH</text>
<text x="317.1" y="54.1">BOLT, NUT &amp; WASHERS MATERIAL LIST</text>
<text x="328.2" y="58.2">REMARK</text>
<text x="369.7" y="57">UNIT WEIGHT</text>
<text x="373.1" y="59.1">KG/1000</text>
<text x="387.6" y="58.1">WEIGHT (KG)</text>
<text x="318.8" y="62.3">2</text>
<text x="327.9" y="62.5">M24x50BOLTS</text>
<text x="358.6" y="62.5">GR8.8</text>
<text x="369.9" y="62.5">273.0</text>
<text x="388.4" y="62.3">0.55</text>
<text x="318.8" y="70.3">2</text>
<text x="318.9" y="66.2">2</text>
<text x="328.1" y="66.3">M24</text>
<text x="328.3" y="70.3">M24</text>
<text x="338.2" y="66.3">NUTS</text>
<text x="338.2" y="70.3">WASHERS</text>
<text x="358.7" y="66.5">GR8.8</text>
<text x="358.7" y="70.4">GR8.8</text>
<text x="370" y="66.2">104.0</text>
<text x="370.1" y="70.1">32.0</text>
<text x="388.4" y="66.3">0.21</text>
<text x="388.4" y="70.2">0.06</text>
<text x="318.8" y="74.1">6</text>
<text x="318.9" y="77.9">6</text>
<text x="327.9" y="74.2">M20x60BOLTS</text>
<text x="358.6" y="74.3">GR8.8</text>
<text x="369.9" y="74.2">204.2</text>
<text x="388.4" y="74.2">1.23</text>
<text x="318.8" y="82">6</text>
<text x="328.1" y="78">M20</text>
<text x="328.3" y="82">M20</text>
<text x="338.2" y="78">NUTS</text>
<text x="338.2" y="82">WASHERS</text>
<text x="358.7" y="78.3">GR8.8</text>
<text x="358.7" y="82.2">GR8.8</text>
<text x="370" y="78">59.8</text>
<text x="370.1" y="81.9">17.0</text>
<text x="388.4" y="78">0.36</text>
<text x="388.4" y="82">0.10</text>
<text x="318.8" y="85.9">6</text>
<text x="318.9" y="89.7">6</text>
<text x="327.9" y="86">M20x65 BOLTS</text>
<text x="328.1" y="89.8">M20</text>
<text x="338.2" y="89.8">NUTS</text>
<text x="358.6" y="86">GR8.8</text>
<text x="369.9" y="86">216.2</text>
<text x="370" y="89.8">59.8</text>
<text x="388.4" y="85.9">1.30</text>
<text x="388.4" y="89.9">0.36</text>
<text x="318.8" y="93.8">6</text>
<text x="328.3" y="93.8">M20</text>
<text x="338.2" y="93.8">WASHERS</text>
<text x="358.7" y="90.1">GR8.8</text>
<text x="358.7" y="94">GR8.8</text>
<text x="370.1" y="93.7">17.0</text>
<text x="388.4" y="93.8">0.10</text>
<text x="316.7" y="97.9">Total weight</text>
<text x="388.6" y="97.8">4.26</text>
<text x="397.6" y="97.7">(KG)</text>
</g>
<g font-size="1.9">
<text x="325.7" y="187.8">REV.</text>
<text x="332.8" y="187.6">DATE</text>
<text x="360.3" y="187.7">DESCRIPTION</text>
<text x="392.1" y="187.6">DRN</text>
<text x="398.8" y="187.6">CHK</text>
<text x="405.6" y="187.7">DSN</text>
<text x="9.5" y="286.8" transform="rotate(-90 9.5 286.8)">Tekla structures</text>
</g>
<g font-size="1.8">
<text x="376" y="17.9">weight (kg)</text>
<text x="355.5" y="20.7">weightkg/m</text>
<text x="373.6" y="21.7">QTY.</text>
<text x="383.5" y="21.8">TOTAL</text>
<text x="302.3" y="25.9">IPE350-J</text>
<text x="302.3" y="30.1">PL20*180</text>
<text x="302.3" y="34.3">PL5*75</text>
<text x="302.3" y="38.6">PL5*130</text>
<text x="302.3" y="42.8">PL5*100</text>
<text x="388.1" y="46.7">(kg)</text>
</g>
</svg>
